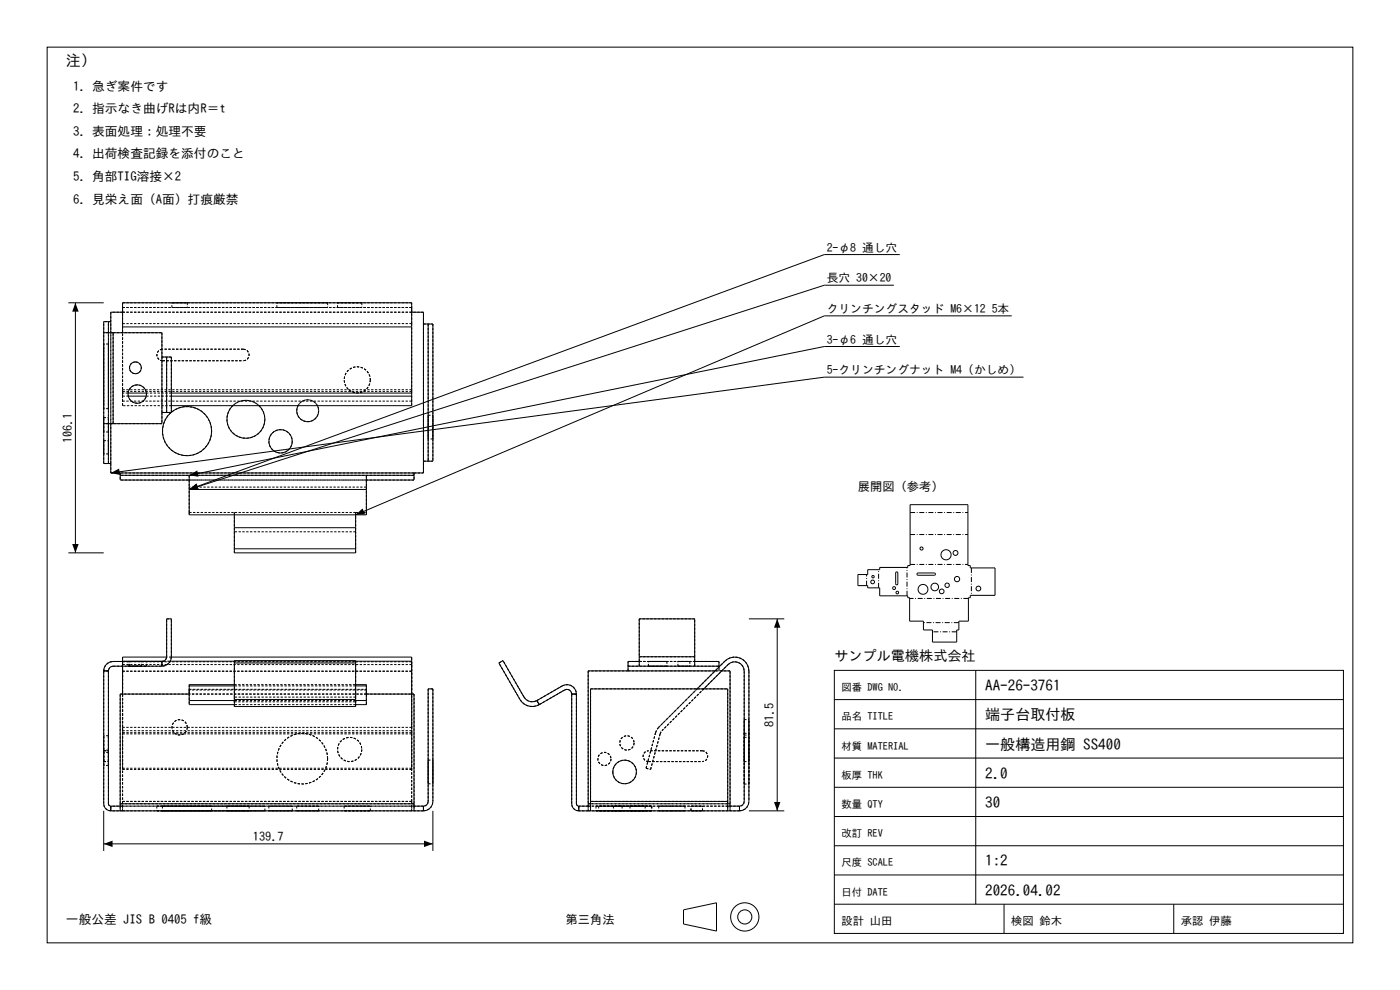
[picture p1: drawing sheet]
<svg xmlns="http://www.w3.org/2000/svg" width="297mm" height="210mm" viewBox="0 0 297 210" stroke-linecap="round" stroke-linejoin="round" font-family="sans-serif">
<g fill="none" stroke="#000" stroke-width=".21">
<path d="M10 10h277v190h-277zM190.9 54h-16l-134.8 49.8M14.5 64.2h7.5M16 64.2v53.1M22 70.6h2M23 68.2h.5M23 68.2h-1v30.1h1M23 68.2v2.4M24 70.6h10.4v19.3h-10.4M24 70.6v19.3M26 69.3v-5.1h61.3v5.1M26 66.2h-2.5v4.4"/>
<path d="M26 69.3v1.3M26 69.3h61.3M34.4 75.7h1M35.4 75.7v11.8M35.4 75.7h1v11.8h-1M87.3 66.2h2.5v34.1h-66.3M87.3 69.3v14.1M89.8 68.7h1M90.8 68.7h1v29.1h-1M90.8 68.7v29.1M189.6 60.5h-14.7l-134.8 43.3M190.9 73.5h-16l-134.8 27.3v3"/>
<path d="M214.6 67h-39.7l-99.5 42.2v2.7M22 89.9h2M23 98.3h.5M23 89.9v8.4M23.5 89.9v10.4M27.2 83.4h3.9M27.2 84h3.8M34.4 87.5h1M36.4 87.4a5.2 5.2 0 0 1 8.3 2.8 5.2 5.2 0 0 1-6.1 6.3 5.2 5.2 0 0 1-3-8.3l.7-.7M36.4 83.4h50.9M36.4 84h50.9M49.4 86.1a4 4 0 0 0-.1 5.7 4 4 0 0 0 5.7 0 4 4 0 0 0 0-5.7"/>
<path d="M63.2 86.1a2.33 2.33 0 0 0 2.1 3.4 2.33 2.33 0 0 0 2-3.4M87.3 83.4v.6M87.3 84v2.1h-50.9M89.8 97.8h1M217.1 80h-42.2l-151.4 20.3M14.5 117.3h7.5M25.5 100.3v.5M25.5 100.8v1h14.6M25.5 100.8h62.3M40.1 103.8v5.4h37.6v-5.4M40.1 103.8h37.6M49.7 109.2v2.7"/>
<path d="M49.7 111.9v5.4h25.7v-5.4M49.7 111.9h25.7M49.7 116.4h25.7M77.7 100.8v3M87.8 100.3v.5M87.8 100.8v1h-10.1M193.1 107.1h12.2v12.9h.5v.5h5.3v5.8h-5.3v.5h-.4v5h-2v1.8h-.4v2.6h-5.2v-2.6h-1.9v-1.8h-2.9v-5h-.4v-.4h-6v-1.7h-2.5v-.5h-2.1v-2.3h2.1v-1.1h2.5v-.4h6v-.4h.5zM35.3 139.4h-9.3v.9M36.4 139.4h50.9v.9M135.6 139.3v2M135.6 139.3v-8h11.8v8M135.6 139.3h11.8"/>
<path d="M147.4 139.3v2M158.9 131.3h7.5M164.9 131.3v40.7M190.1 121.4l.2-.1 .2 .2v2.3a.23 .23 0 0 1-.3 .3 .23 .23 0 0 1-.2-.3zM194.6 121.6l3.6-.1a.25 .25 0 0 1 .2 .3 .25 .25 0 0 1-.2 .2h-3.5l-.2-.1zM22 142.3v28.2a1.5 1.5 0 0 0 1.5 1.5M22 142.3h1M23 142.3v28.2l.1 .3 .4 .2M26 140.3h.1M26 141.3v5.9M26 140.3h8.7M34.4 140.3h-10.4a2 2 0 0 0-2 2"/>
<path d="M34.4 141.3h-10.4a1 1 0 0 0-1 1M34.4 140.3a1 1 0 0 0 1-1v-8h1v8a2 2 0 0 1-2 2M34.4 140.3v1M36.1 140.3h13.6M40.1 147.2h-14.6v23.3M40.1 145.5h9.6M40.1 145.5v4h9.6M40.1 148.6h9.6M49.7 145.2h-9.6v.3M49.7 148.4v1.5h25.7v-1.5M49.7 148.4h25.7M49.7 148.4v-8.3h25.7v8.3"/>
<path d="M49.7 140.6h25.7M75.4 145.2h2.3v.3M75.4 140.3h11.9M75.4 145.5h2.3M75.4 148.6h2.3M77.7 147.2h10.1v23.3M77.7 145.5v4h-2.3M87.3 140.3v6.9M113.9 148.6a2 2 0 0 1-2.7-.7l-4.5-7.8-.9 .5 4.5 7.8a3 3 0 0 0 4.1 1.1M113.9 148.6l.5 .9M121.3 147.2v23.3a1.5 1.5 0 0 0 1.5 1.5M121.3 147.2a1 1 0 0 0-1.5-.8l-5.4 3.1"/>
<path d="M121.3 147.2h1M122.3 147.2v23.3v.3l.5 .2M122.3 147.2a2 2 0 0 0-3-1.7l-5.4 3.1M133.2 141.3v1M133.2 141.3h19.3M135.6 140.3h-2.4v1M147.4 140.3h5.1v1M147.9 146.1l5.9-5.8a3 3 0 0 1 3.2-.7 3 3 0 0 1 1.9 2.8v27.6a2 2 0 0 1-2 2M149.3 146.1l5.2-5.1a2 2 0 0 1 2.1-.5 2 2 0 0 1 1.3 1.9v27.6a1 1 0 0 1-1 1M151.7 142.3h-26.9v28.2M152.5 141.3v.2M153.1 142.3h1.8v28.2"/>
<path d="M177 142.2h108v55.8h-108zM177 148.4h108M177 154.6h108M207 142.2v49.6M22 172v8.5M22 179h69.8M23.5 172h66.3M23.5 171h2M23.5 171v1M25.5 170.5v1.5M25.5 170.5h62.3M87.8 170.5v1.5"/>
<path d="M87.8 171h2M89.8 171a1 1 0 0 0 1-1v-23.9h1v23.9a2 2 0 0 1-2 2M89.8 171v1M91.8 172v8.5M122.8 172h34.1M122.8 171h2.5M122.8 171v1M124.8 170.5v.5M124.8 170.5h.5M125.3 170v2M125.3 170v-23.9h29.1v23.9M125.3 170h29.1"/>
<path d="M154.4 170v2M154.4 171h2.5M154.4 170.5h.5M154.9 170.5v.5M156.9 171v1M158.9 172h7.5M177 179.4h108M177 173.2h108M177 167h108M177 160.8h108M145 193l7-1.5v6l-7-1.5zM177 191.8h108"/>
<path d="M177 185.6h108M213 191.8v6.2M249 191.8v6.2"/>
<circle cx="28.7" cy="78" r="1.26"/>
<circle cx="29.1" cy="83.6" r="1.96"/>
<circle cx="59.5" cy="93.6" r="2.49"/>
<circle cx="195.5" cy="116.4" r=".33"/>
<circle cx="200.7" cy="117.7" r="1.08"/>
<circle cx="202.7" cy="117.3" r=".52"/>
<circle cx="185.1" cy="123.4" r=".39"/>
<circle cx="185.2" cy="122.3" r=".25"/>
<circle cx="189.7" cy="124.7" r=".31"/>
<circle cx="190.4" cy="125.7" r=".28"/>
<circle cx="195.8" cy="125" r="1.04"/>
<circle cx="198.3" cy="124.5" r=".81"/>
<circle cx="199.8" cy="125.4" r=".5"/>
<circle cx="200.9" cy="124.1" r=".47"/>
<circle cx="203" cy="122.8" r=".56"/>
<circle cx="207.6" cy="124.8" r=".5"/>
<circle cx="132.5" cy="163.7" r="2.51"/>
<circle cx="158" cy="194.5" r="3"/>
<circle cx="158" cy="194.5" r="1.5"/>
</g>
<g fill="none" stroke="#000" stroke-width=".21" stroke-dasharray=".5 .3" stroke-linecap="butt">
<path d="M22 74.1v11.4M22 74.1v-1.1M22 73v1.1M23 74.1v11.4M23 74.1v-1.1M23 73v1.1M23 70.6h-1M23 73h-1M23.5 66.2v2M23.5 68.2h-1.5M24 70.6h-1M24 70.6h10.4"/>
<path d="M26 66.2h61.3M26 66.2h-2.5M26 64.2h61.3M26 66.2v-2M26 65.2h61.3M26 65.2v1M26 68.6v-3.4M26 68.6h61.3M28.7 76.8a1.26 1.26 0 0 0-1.1 1.7 1.26 1.26 0 0 0 2 .4 1.26 1.26 0 0 0-.4-2l-.5-.1M34.4 70.6v5.1M34.5 76.5a1.22 1.22 0 0 1-1.2-1.2 1.22 1.22 0 0 1 1.2-1.2M34.5 76.5h17.1"/>
<path d="M36.4 75.7h-2M36.5 64.2h3.2M36.5 65.2h3.2M36.5 65.2v-1M39.7 64.2h-3.2M39.7 65.2h-3.2M39.7 64.2v1M51.6 74.1h-17.1M51.6 74.1a1.22 1.22 0 0 1 1.3 1.2 1.22 1.22 0 0 1-1.3 1.2M58.7 64.2h10.8M58.7 65.2h10.8M58.7 65.2v-1"/>
<path d="M69.5 64.2h-10.8M69.5 65.2h-10.8M69.5 64.2v1M71.6 64.2h5.2M71.6 65.2h5.2M71.6 65.2v-1M76.8 64.2h-5.2M76.8 65.2h-5.2M76.8 64.2v1M87.3 66.2v-2M87.3 65.2v1M87.3 68.6v14.1"/>
<path d="M87.3 68.6v-3.4M87.3 65.2h-61.3M89.8 68.7v29.1M89.8 68.7v-2.5M89.8 66.2h-2.5M89.8 68.7h2M90.8 68.7v29.1M91.8 68.7v29.1M22 98.3v-30.1M22 93.5v2.8M22 96.3v-2.8M22 85.5v1.2"/>
<path d="M22 86.7v-1.2M22 85.5v-11.4M22 88.6v3M22 91.6v-3M22 93.5h1M22 88.6h1M23 98.3v-30.1M23 89.9v-19.3M23 93.5v2.8M23 96.3v-2.8M23 85.5v1.2M23 86.7v-1.2"/>
<path d="M23 85.5v-11.4M23 88.6v3M23 91.6v-3M23 89.9h-1M23 96.3h-1M23 86.7h-1M23 91.6h-1M23.5 98.3v-30.1M23.5 98.3v2M23.5 89.9v-19.3M23.5 98.3h-1.5M24 89.9v-19.3"/>
<path d="M24 89.9h-1M26 83.4v-12.8M26 83.4v.6M26 86.1v-2.1M26 86.1v-1M26 85.1v-2M26 83.1v-.4M26 82.7v-14.1M26 84h1.2M26 83.1h61.3M27.2 83.4h-1.2M29.1 81.6a1.96 1.96 0 0 0-1.8 2.8 1.96 1.96 0 0 0 3.3 .5 1.96 1.96 0 0 0-.9-3.2l-.6-.1"/>
<path d="M31 84h5.4M34.4 89.9h-10.4M34.4 87.5v-11.8M34.4 87.5v2.4M35.4 87.5v-11.8M36.3 87.5l.1-.1M36.4 83.4h-5.3M36.4 87.5v-11.8M36.4 87.5h-2M36.4 86.1h-10.4M44.9 91.5a5.2 5.2 0 0 1-7.5 4.6 5.2 5.2 0 0 1-.9-8.8 5.2 5.2 0 0 1 8.3 3.2l.1 1M49.4 86.1a4 4 0 0 1 5.6 0"/>
<path d="M56.2 88.9a4 4 0 0 1-5.8 3.7 4 4 0 0 1-.7-6.8 4 4 0 0 1 6.4 2.3l.1 .8M62 93.6a2.48 2.48 0 0 1-3.5 2.3 2.48 2.48 0 0 1-.6-4.2 2.48 2.48 0 0 1 4 1.2l.1 .7M63.2 86.1a2.33 2.33 0 0 1 4.1 0M67.6 87.1a2.33 2.33 0 0 1-3.3 2.1 2.33 2.33 0 0 1-.5-3.8 2.33 2.33 0 0 1 3.7 1.1l.1 .6M78.6 80.6a2.78 2.78 0 0 1-4 2.5 2.78 2.78 0 0 1-.6-4.7 2.78 2.78 0 0 1 4.5 1.5l.1 .7M87.3 86.1v-1M87.3 83.1v2M87.3 83.1v-.4M87.3 82.7h-61.3M87.3 85.1h-61.3M89.8 97.8h2M90.8 93.1v-5"/>
<path d="M90.8 88.1v5M90.8 88.1h1M91.8 93.1v-5M91.8 88.1v5M91.8 93.1h-1M23.5 100.3h2M25.5 100.3v1.5M40.1 100.8v1M40.1 101.8v1.5M40.1 103.3v5.4M40.1 108.7v.5M40.1 108.7h9.6"/>
<path d="M49.7 109.2v-.5M49.7 108.7v4.1M49.7 112.8v4.5M75.4 108.7h-25.7M75.4 108.7h2.3M75.4 112.8h-25.7M75.4 108.7v4.1M75.4 109.2v-.5M75.4 117.3v-4.5M77.7 101.8h-37.6M77.7 103.3h-37.6M77.7 101.8v1.5"/>
<path d="M77.7 100.8v1M77.7 108.7v-5.4M77.7 108.7v.5M87.8 100.3h-62.3M87.8 100.3h2M87.8 101.8h-62.3M87.8 100.3v1.5M87.8 100.8h-62.3M89.8 100.3v-2.5M35.4 139.3v-8M35.4 131.3h1M36.4 139.4h-1.1"/>
<path d="M36.4 139.3a2 2 0 0 1-2 2M36.4 139.3v-8M135.6 139.3h11.8M135.6 131.3v8M147.4 139.3v-8M147.4 131.3h-11.8M22 142.3h1M22 159.6v1.4M22 159.3v2.2M22 157.6v1.5M22 159.1v-3M22 156.1v1.5"/>
<path d="M22 142.3a2 2 0 0 1 2-2M22 159.3h1M23 159.6v1.4M23 159.3v2.2M23 157.6v1.5M23 159.1v-3M23 156.1v1.5M23 142.3h-1M23 159.6h-1M23 156.1h-1M23 159.1h-1M24 141.3a1 1 0 0 0-1 1"/>
<path d="M24 140.3h10.4M24 141.3h10.4M25.5 147.2h14.6M26 142.4v27.6M26 142.4v-3M26 154.3v-7.1M26 141.3v-1M26 154.3v1.1M26 155.7v-.7M26 155v-14M26 141v-.6M26 140.4v2"/>
<path d="M26 141h61.3M26 155.4h61.3M26 155.7h61.3M27.2 140.3h3.9M27.2 141.3h3.9M27.2 141.3v-1M27.5 140.3h2.5M27.5 141.3h2.5M27.5 141.3v-1M28.7 140.3h-1.2M28.7 141.3h-1.2M29.1 140.3h-1.9"/>
<path d="M29.1 141.3h-1.9M30 140.3h-1.3M30 141.3h-1.3M30 141.3v-1M31.1 140.3h-2M31.1 141.3h-2M31.1 141.3v-1M34.4 140.3v1M34.4 141.3v-1M34.4 140.3a1 1 0 0 0 1-1M34.7 140.3h1.4M39.7 154.3a1.64 1.64 0 0 1-2.2 1.5 1.64 1.64 0 0 1-.5-2.7 1.64 1.64 0 0 1 2.6 .6l.1 .6"/>
<path d="M40.1 147.2v-1M40.1 146.2v.2M40.1 145.2v2M40.1 146.4v3.1M40.1 146.2h37.6M49.7 140.3h25.7M49.7 148.6v.9M49.7 149.5v.4M49.7 147.9v1M49.7 148.9v-.3M49.7 147.9v-7.8M49.7 145.2h25.7"/>
<path d="M49.7 148.9h25.7M75.4 145.5h-25.7M75.4 149.5h-25.7M75.4 148.6h-25.7M75.4 149.5v.4M75.4 148.6v.9M75.4 147.9h-25.7M75.4 147.9v1M75.4 148.9v-.3M75.4 140.1v7.8M76.8 159a2.58 2.58 0 0 1-3.7 2.3 2.58 2.58 0 0 1-.6-4.3 2.58 2.58 0 0 1 4.2 1.3l.1 .7M77.7 147.2h-37.6"/>
<path d="M77.7 147.2h10.1M77.7 146.4h-37.6M77.7 147.2v-1M77.7 146.2v.2M77.7 145.2v2M77.7 149.5v-3.1M87.3 142.4v-3M87.3 147.2v7.1M87.3 154.3v1.1M87.3 155.4v7.6M87.3 155.7v7.5M87.3 155.7v-.7"/>
<path d="M87.3 141v14M87.3 141v-.6M87.3 140.4v2M87.3 142.4h-61.3M87.3 154.3h-61.3M87.3 155h-61.3M87.3 140.4h-61.3M87.8 147.2v23.3M90.8 146.1v23.9M91.8 146.1v23.9M91.8 146.1h-1M105.8 140.6l.9-.5"/>
<path d="M110.3 148.4l-4.5-7.8M111.2 147.9a2 2 0 0 0 2.7 .7M111.2 147.9l-4.5-7.8M113.9 148.6l.5 .9M114.4 149.5l-.5-.9M114.4 149.5a3 3 0 0 1-4.1-1.1M119.3 145.5a2 2 0 0 1 3 1.7M119.3 145.5l-5.4 3.1M119.8 146.4l-5.4 3.1M121.3 147.2h1M121.3 147.2a1 1 0 0 0-1.5-.8M122.3 147.2h-1"/>
<path d="M124.8 142.3v28.2M125.3 146.1h29.1M133.2 142.3h19.3M133.2 142.3h-8.4M133.2 140.3h19.3M133.2 142.3v-2M133.2 141.3h19.3M134.5 157.6a1.53 1.53 0 0 1-2.1 1.4 1.53 1.53 0 0 1-.5-2.5 1.53 1.53 0 0 1 2.5 .6l.1 .5M135.6 140.3h11.8M135.6 140.3v-1M135.6 141.3v-1M137.6 140.3h3.9"/>
<path d="M137.6 141.3h3.9M137.6 141.3v-1M139.1 155.4l-2 7.6M139.7 154.3l-.6 1.1M139.7 154.3l14.1-14M140 155.7l-2 7.5M140 155.7l.4-.7M140.4 155l14.1-14M141.5 140.3h-3.9M141.5 141.3h-3.9M141.5 140.3v1M143.8 140.3h2.5"/>
<path d="M143.8 141.3h2.5M143.8 141.3v-1M146.3 140.3h-2.5M146.3 141.3h-2.5M146.3 140.3v1M147.4 141.3v-1M147.4 140.3v-1M147.9 146.1l-8.2 8.2M149 159.3h-11.4M149 159.3a1.15 1.15 0 0 1 1.1 1.1 1.15 1.15 0 0 1-1.1 1.1M149.3 146.1l-8.9 8.9M151.7 142.3h.8"/>
<path d="M152.5 142.3v-2M152.5 141.5v.8M153.1 142.3h-.6M154.4 146.1v23.9M154.5 141a2 2 0 0 1 2.1-.5 2 2 0 0 1 1.3 1.9M154.9 142.3h-2.4M157.9 142.4v27.6M157.9 155.5v5.4M157.9 154.3v1.6M157.9 155.9v-3.3M157.9 152.6v1.7M157.9 159v2.6"/>
<path d="M157.9 156.4v2.6M157.9 155.5h1M157.9 155.9h1M157.9 152.6h1M157.9 156.4h1M158.9 142.4v27.6M158.9 155.5v5.4M158.9 154.3v1.6M158.9 155.9v-3.3M158.9 152.6v1.7M158.9 159v2.6M158.9 156.4v2.6"/>
<path d="M158.9 142.4a3 3 0 0 0-1.9-2.8 3 3 0 0 0-3.2 .7M22 170.5v-28.2M22 161v1.4M22 162.4v-2.8M22 161.5v-2.2M22 161.5h1M23 170.5l.1 .3 .4 .2M23 170.5v-28.2M23 161v1.4M23 162.4v-2.8M23 161.5v-2.2M23 162.4h-1"/>
<path d="M23.5 172v-1M23.5 171v1M23.5 172a1.5 1.5 0 0 1-1.5-1.5M25.5 171v1M25.5 170.5v.5M25.5 170.5v-23.3M26 172h61.3M26 172h-2.5M26 171h61.3M26 171h-2.5M26 170h61.3M26 172v-2"/>
<path d="M26 171v1M26 170v1M26 163v-7.6M26 163v.2M26 163.2v-7.5M33.3 172h1.2M33.3 171h1.2M33.3 171v1M34.5 172h10.4M34.5 171h10.4M34.5 171v1M34.5 172h-1.2"/>
<path d="M34.5 172h17.1M34.5 171h-1.2M34.5 171h17.1M44.9 172h-10.4M44.9 171h-10.4M44.9 172v-1M48.1 172h8.1M48.1 171h8.1M48.1 171v1M51.6 172h-17.1M51.6 172h1.3M51.6 171h-17.1"/>
<path d="M51.6 171h1.3M52.9 172h-1.3M52.9 171h-1.3M52.9 171v1M56.2 172h-8.1M56.2 171h-8.1M56.2 172v-1M57 172h5M57 171h5M57 171v1M62 172h-5M62 171h-5"/>
<path d="M62 172v-1M62.9 172h4.7M62.9 171h4.7M62.9 171v1M67.6 172h-4.7M67.6 171h-4.7M67.6 172v-1M69.5 160.9a5.4 5.4 0 0 1-7.8 4.8 5.4 5.4 0 0 1-.8-9.1 5.4 5.4 0 0 1 8.5 3.3l.1 1M73 172h5.6M73 171h5.6M73 171v1M78.6 172h-5.6"/>
<path d="M78.6 171h-5.6M78.6 172v-1M87.3 171v1M87.3 172v-2M87.3 170v1M87.3 170v-27.6M87.3 163v.2M87.3 163h-61.3M87.3 163.2h-61.3M87.8 171h-62.3M87.8 171v1M87.8 170.5h-62.3"/>
<path d="M87.8 170.5v.5M89.8 171v1M89.8 172h-2.5M89.8 171h-2.5M89.8 172a2 2 0 0 0 2-2M89.8 172v-1M90.8 170a1 1 0 0 1-1 1M90.8 163.7v2.6M90.8 166.3v-5.1M90.8 161.2v2.5M90.8 166.3h1M90.8 161.2h1"/>
<path d="M91.8 163.7v2.6M91.8 166.3v-5.1M91.8 161.2v2.5M121.3 170.5v-23.3M122.3 170.5v.3l.5 .2M122.3 170.5v-23.3M122.8 171v1M122.8 172v-1M122.8 172a1.5 1.5 0 0 1-1.5-1.5M124.8 172h30.1M124.8 172h-2M124.8 171h30.1"/>
<path d="M124.8 171h-2M124.8 170.5h30.1M124.8 172v-1.5M124.8 171v1M125.3 171v1M125.3 170v-23.9M125.3 170v1M125.3 170.5h29.1M126.4 172h10.5M126.4 171h10.5M126.4 171v1M127 172h5"/>
<path d="M127 171h5M127 171v1M129.5 172h-2.5M129.5 171h-2.5M129.6 161a1.41 1.41 0 0 1-1.9 1.3 1.41 1.41 0 0 1-.5-2.3 1.41 1.41 0 0 1 2.3 .5l.1 .5M130 163.7a2.51 2.51 0 0 0 3.6 2.3 2.51 2.51 0 0 0 .5-4.2 2.51 2.51 0 0 0-4 1.3l-.1 .6M130.1 172h8.1M130.1 171h8.1M130.1 171v1M131.7 172h-5.3M131.7 171h-5.3M132 172h-2.5"/>
<path d="M132 171h-2.5M132 171v1M133.6 172h4.7M133.6 171h4.7M133.6 171v1M134.2 172h-4.1M134.2 171h-4.1M136 172h-2.4M136 171h-2.4M136.9 172h-5.2M136.9 171h-5.2M136.9 171v1"/>
<path d="M137.1 163l.9 .2M137.1 163l2-7.6M137.6 161.5a1.15 1.15 0 0 1-1.2-1.1 1.15 1.15 0 0 1 1.2-1.1M137.6 161.5h11.4M138 163.2l2-7.5M138.2 172h-4M138.2 171h-4M138.2 171v1M138.3 172h-2.3M138.3 171h-2.3M138.3 171v1M139.8 172h5.5"/>
<path d="M139.8 171h5.5M139.8 171v1M142.5 172h-2.7M142.5 171h-2.7M145.3 172h-2.8M145.3 171h-2.8M145.3 171v1M146.6 172h2.4M146.6 171h2.4M146.6 172v-1M149 172h-2.4M149 171h-2.4"/>
<path d="M149 172v-1M154.4 171h-29.1M154.4 171v1M154.4 170h-29.1M154.4 170v1M154.9 171v1M154.9 172v-1.5M154.9 170.5v-28.2M156.9 172h-2M156.9 171h-2M156.9 171v1M156.9 172a2 2 0 0 0 2-2"/>
<path d="M156.9 172v-1M157.9 170a1 1 0 0 1-1 1M157.9 160.9v5.4M157.9 166.3v-10.8M157.9 161.6v-5.2M157.9 166.3h1M157.9 161.6h1M158.9 160.9v5.4M158.9 166.3v-10.8M158.9 161.6v-5.2"/>
</g>
<path d="M16 64.2l.7 1.9h-1.4zM15.3 115.4h1.4l-.7 1.9zM23.5 100.3l1.8-.9 .2 1.4zM40.1 103.8l1.6-1.3 .4 1.3zM40.1 103.8l1.6-1.2 .4 1.3zM40.1 100.8l1.7-1 .3 1.3zM75.4 109.2l1.5-1.4 .5 1.3zM164.9 131.3l.7 1.9h-1.4zM22 179l1.9-.7v1.4zM90 178.3l1.8 .7-1.8 .7zM164.2 170.1h1.4l-.7 1.9z" fill="#000"/>
<path d="M193.1 119.7h12.2M193.1 113.4h12.2M193.1 108.7h12.2M183.8 124.2v-2.3M186.4 124.7v-3.9M192.4 126.4v-6M203 134h-5.2M203.4 132.1h-7.5M205.4 126.9h-12.4M206.1 120.5v5.8" fill="none" stroke="#000" stroke-width=".21" stroke-dasharray="1.1 .4 .2 .4" stroke-linecap="butt"/>
<g font-size="3.2">
<text x="14" y="14">注）</text>
<text x="209" y="146.6">AA-26-3761</text>
<text x="209" y="152.8">端子台取付板</text>
<text x="209" y="159">一般構造用鋼 SS400</text>
<text x="209" y="165.2">2.0</text>
<text x="209" y="171.4">30</text>
<text x="209" y="183.8">1:2</text>
<text x="209" y="190">2026.04.02</text>
</g>
<text font-size="3" x="177" y="140.2">サンプル電機株式会社</text>
<g font-size="2.7">
<text x="15.5" y="19.2">1. 急ぎ案件です</text>
<text x="15.5" y="24">2. 指示なき曲げRは内R＝t</text>
<text x="15.5" y="28.8">3. 表面処理：処理不要</text>
<text x="15.5" y="33.6">4. 出荷検査記録を添付のこと</text>
<text x="15.5" y="38.4">5. 角部TIG溶接×2</text>
<text x="15.5" y="43.2">6. 見栄え面（A面）打痕厳禁</text>
<text x="14" y="196">一般公差 JIS B 0405 f級</text>
</g>
<g font-size="2.6">
<text x="15.3" y="94" transform="rotate(-90 15.3 94)">106.1</text>
<text x="182" y="104.1">展開図（参考）</text>
<text x="164.2" y="154.2" transform="rotate(-90 164.2 154.2)">81.5</text>
<text x="53.7" y="178.3">139.7</text>
<text x="120" y="196">第三角法</text>
</g>
<g font-size="2.5">
<text x="175.4" y="53.4">2-φ8 通し穴</text>
<text x="175.4" y="59.9">長穴 30×20</text>
<text x="175.4" y="66.4">クリンチングスタッド M6×12 5本</text>
<text x="175.4" y="72.9">3-φ6 通し穴</text>
<text x="175.4" y="79.4">5-クリンチングナット M4（かしめ）</text>
</g>
<g font-size="2.4">
<text x="178.5" y="196.2">設計 山田</text>
<text x="214.5" y="196.2">検図 鈴木</text>
<text x="250.5" y="196.2">承認 伊藤</text>
</g>
<g font-size="2.2">
<text x="178.5" y="146.6">図番 DWG NO.</text>
<text x="178.5" y="152.8">品名 TITLE</text>
<text x="178.5" y="159">材質 MATERIAL</text>
<text x="178.5" y="165.2">板厚 THK</text>
<text x="178.5" y="171.4">数量 QTY</text>
<text x="178.5" y="177.6">改訂 REV</text>
<text x="178.5" y="183.8">尺度 SCALE</text>
<text x="178.5" y="190">日付 DATE</text>
</g>
</svg>
